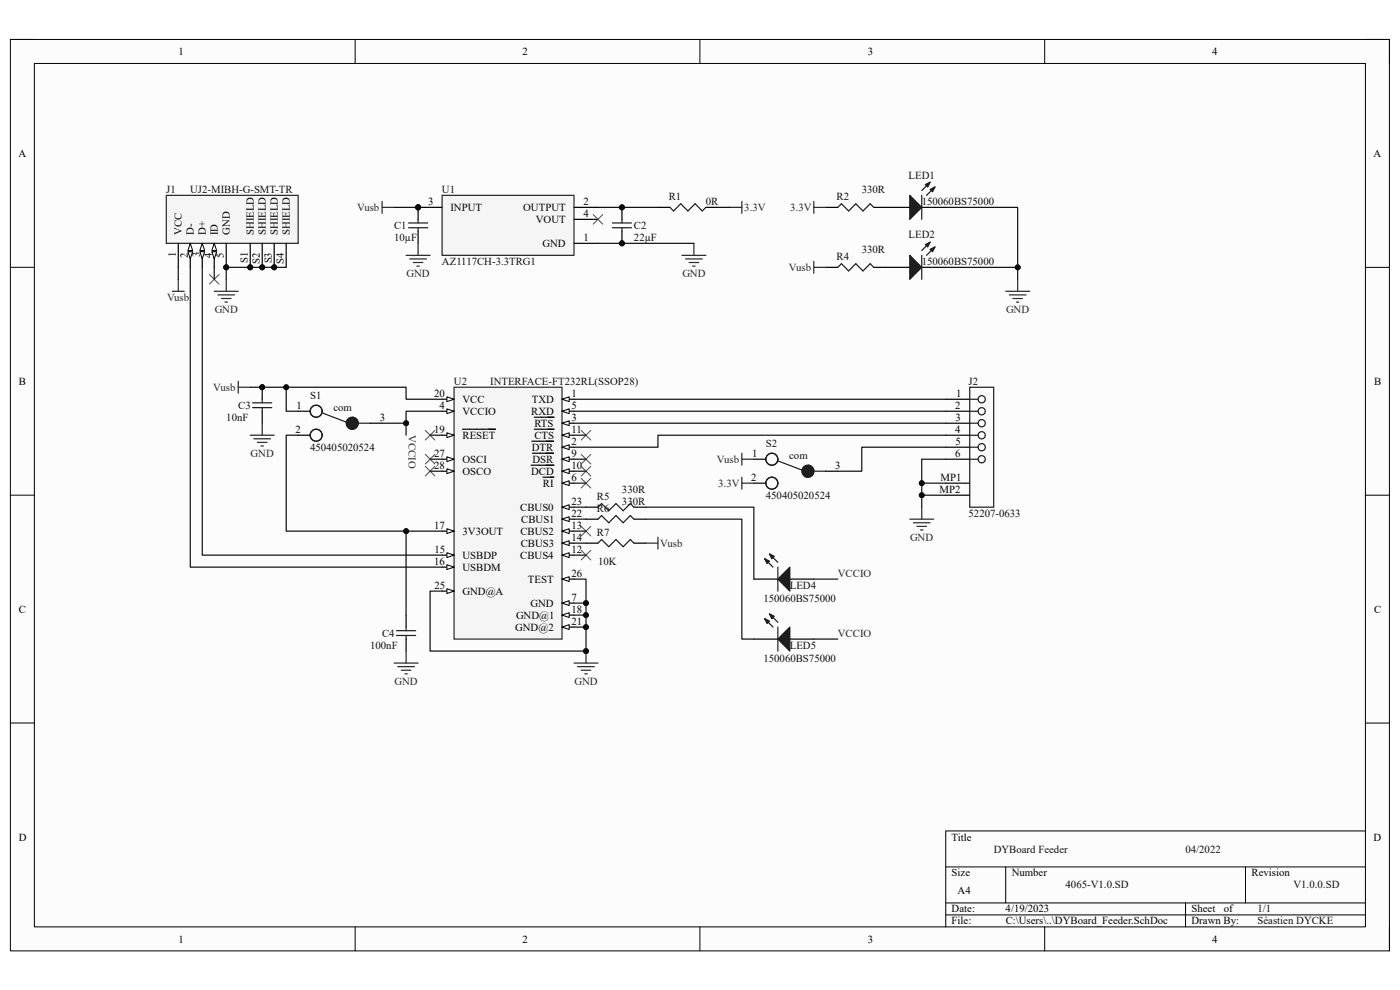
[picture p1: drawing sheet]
<svg xmlns="http://www.w3.org/2000/svg" width="297mm" height="210mm" viewBox="0 0 297 210" stroke-linecap="round" stroke-linejoin="round" font-family="sans-serif">
<path d="M2.2 8.4h292.6v193.3h-292.6z" fill-rule="evenodd" fill="#fcfcfc"/>
<path d="M2.2 8.4h292.6v193.3h-292.6z" fill="none" stroke="#000" stroke-width=".21"/>
<path d="M7.3 13.5h282.4v183.1h-282.4z" fill-rule="evenodd" fill="#fcfcfc"/>
<g fill="none" stroke="#000" stroke-width=".21">
<path d="M2.2 8.4h5.1M7.3 13.5h282.4v183.1h-282.4zM75.3 8.4v5.1M148.5 8.4v5.1M221.6 8.4v5.1M289.7 8.4h5.1v5.1M2.2 56.7h5.1M289.7 56.7h5.1M2.2 105h5.1M289.7 105.1h5.1M2.2 153.4h5.1M289.7 153.4h5.1"/>
<path d="M289.7 176.3h-89.1v20.3M75.3 196.6v5.1M148.5 196.6v5.1M200.6 183.9h89.1M200.6 191.5h89.1M200.6 194.1h89.1M213.4 183.9v7.6M221.6 196.6v5.1M251.5 191.5v5.1M264.2 183.9v7.6M294.8 196.6v5.1"/>
</g>
<path d="M96.3 82.1h22.9v53.5h-22.9z" fill-rule="evenodd" fill="#f5f5f5"/>
<path d="M96.3 82.1h22.9v53.5h-22.9z" fill="none" stroke="#262626" stroke-width=".25"/>
<path d="M93.8 84.7h2.5" fill="none" stroke="#000" stroke-width=".25"/>
<path d="M94.8 84.2l1.5 .5-1.5 .5z" fill="#fbfbfb"/>
<path d="M94.8 84.2l1.5 .5-1.5 .5z" fill="none" stroke="#000" stroke-width=".21"/>
<path d="M93.8 87.2h2.5" fill="none" stroke="#000" stroke-width=".25"/>
<path d="M94.8 86.7l1.5 .5-1.5 .5z" fill="#fbfbfb"/>
<path d="M94.8 86.7l1.5 .5-1.5 .5z" fill="none" stroke="#000" stroke-width=".21"/>
<path d="M93.8 92.3h2.5" fill="none" stroke="#000" stroke-width=".25"/>
<path d="M94.8 91.8l1.5 .5-1.5 .5z" fill="#fbfbfb"/>
<path d="M94.8 91.8l1.5 .5-1.5 .5z" fill="none" stroke="#000" stroke-width=".21"/>
<path d="M93.8 97.4h2.5M98.1 91.1h7" fill="none" stroke="#000" stroke-width=".25"/>
<path d="M94.8 96.9l1.5 .5-1.5 .5z" fill="#fbfbfb"/>
<path d="M94.8 96.9l1.5 .5-1.5 .5z" fill="none" stroke="#000" stroke-width=".21"/>
<path d="M93.8 100h2.5" fill="none" stroke="#000" stroke-width=".25"/>
<path d="M94.8 99.4l1.5 .6-1.5 .5z" fill="#fbfbfb"/>
<path d="M94.8 99.4l1.5 .6-1.5 .5z" fill="none" stroke="#000" stroke-width=".21"/>
<path d="M93.8 112.7h2.5" fill="none" stroke="#000" stroke-width=".25"/>
<path d="M94.8 112.2l1.5 .5-1.5 .5z" fill="#fbfbfb"/>
<path d="M94.8 112.2l1.5 .5-1.5 .5z" fill="none" stroke="#000" stroke-width=".21"/>
<path d="M93.8 117.8h2.5" fill="none" stroke="#000" stroke-width=".25"/>
<path d="M94.8 117.3l1.5 .5-1.5 .5z" fill="#fbfbfb"/>
<path d="M94.8 117.3l1.5 .5-1.5 .5z" fill="none" stroke="#000" stroke-width=".21"/>
<path d="M93.8 120.3h2.5" fill="none" stroke="#000" stroke-width=".25"/>
<path d="M94.8 119.8l1.5 .5-1.5 .5z" fill="#fbfbfb"/>
<path d="M94.8 119.8l1.5 .5-1.5 .5z" fill="none" stroke="#000" stroke-width=".21"/>
<path d="M93.8 125.4h2.5" fill="none" stroke="#000" stroke-width=".25"/>
<path d="M94.8 124.9l1.5 .5-1.5 .5z" fill="#fbfbfb"/>
<path d="M94.8 124.9l1.5 .5-1.5 .5z" fill="none" stroke="#000" stroke-width=".21"/>
<path d="M119.2 84.7h2.6" fill="none" stroke="#000" stroke-width=".25"/>
<path d="M119.2 84.7l1.6-.5v1z" fill="#fbfbfb"/>
<path d="M119.2 84.7l1.6-.5v1z" fill="none" stroke="#000" stroke-width=".21"/>
<path d="M119.2 87.2h2.6" fill="none" stroke="#000" stroke-width=".25"/>
<path d="M119.2 87.2l1.6-.5v1z" fill="#fbfbfb"/>
<path d="M119.2 87.2l1.6-.5v1z" fill="none" stroke="#000" stroke-width=".21"/>
<path d="M119.2 89.8h2.6" fill="none" stroke="#000" stroke-width=".25"/>
<path d="M119.2 89.8l1.6-.5v1z" fill="#fbfbfb"/>
<path d="M119.2 89.8l1.6-.5v1z" fill="none" stroke="#000" stroke-width=".21"/>
<path d="M113.4 88.5h4.2M119.2 92.3h2.6" fill="none" stroke="#000" stroke-width=".25"/>
<path d="M119.2 92.3l1.6-.5v1z" fill="#fbfbfb"/>
<path d="M119.2 92.3l1.6-.5v1z" fill="none" stroke="#000" stroke-width=".21"/>
<path d="M113.4 91.1h4.2M119.2 94.9h2.6" fill="none" stroke="#000" stroke-width=".25"/>
<path d="M119.2 94.9l1.6-.5v1z" fill="#fbfbfb"/>
<path d="M119.2 94.9l1.6-.5v1z" fill="none" stroke="#000" stroke-width=".21"/>
<path d="M112.8 93.6h4.6M119.2 97.4h2.6" fill="none" stroke="#000" stroke-width=".25"/>
<path d="M119.2 97.4l1.6-.5v1z" fill="#fbfbfb"/>
<path d="M119.2 97.4l1.6-.5v1z" fill="none" stroke="#000" stroke-width=".21"/>
<path d="M113 96.1h4.4M119.2 100h2.6" fill="none" stroke="#000" stroke-width=".25"/>
<path d="M119.2 100l1.6-.6v1.1z" fill="#fbfbfb"/>
<path d="M119.2 100l1.6-.6v1.1z" fill="none" stroke="#000" stroke-width=".21"/>
<path d="M112.7 98.7h4.8M119.2 102.5h2.6" fill="none" stroke="#000" stroke-width=".25"/>
<path d="M119.2 102.5l1.6-.5v1z" fill="#fbfbfb"/>
<path d="M119.2 102.5l1.6-.5v1z" fill="none" stroke="#000" stroke-width=".21"/>
<path d="M115.2 101.2h2.3M119.2 107.6h2.6" fill="none" stroke="#000" stroke-width=".25"/>
<path d="M119.2 107.6l1.6-.5v1z" fill="#fbfbfb"/>
<path d="M119.2 107.6l1.6-.5v1z" fill="none" stroke="#000" stroke-width=".21"/>
<path d="M119.2 110.1h2.6" fill="none" stroke="#000" stroke-width=".25"/>
<path d="M119.2 110.1l1.6-.5v1z" fill="#fbfbfb"/>
<path d="M119.2 110.1l1.6-.5v1z" fill="none" stroke="#000" stroke-width=".21"/>
<path d="M119.2 112.7h2.6" fill="none" stroke="#000" stroke-width=".25"/>
<path d="M119.2 112.7l1.6-.5v1z" fill="#fbfbfb"/>
<path d="M119.2 112.7l1.6-.5v1z" fill="none" stroke="#000" stroke-width=".21"/>
<path d="M119.2 115.2h2.6" fill="none" stroke="#000" stroke-width=".25"/>
<path d="M119.2 115.2l1.6-.5v1z" fill="#fbfbfb"/>
<path d="M119.2 115.2l1.6-.5v1z" fill="none" stroke="#000" stroke-width=".21"/>
<path d="M119.2 117.8h2.6" fill="none" stroke="#000" stroke-width=".25"/>
<path d="M119.2 117.8l1.6-.5v1z" fill="#fbfbfb"/>
<path d="M119.2 117.8l1.6-.5v1z" fill="none" stroke="#000" stroke-width=".21"/>
<path d="M119.2 122.9h2.6" fill="none" stroke="#000" stroke-width=".25"/>
<path d="M119.2 122.9l1.6-.6v1.1z" fill="#fbfbfb"/>
<path d="M119.2 122.9l1.6-.6v1.1z" fill="none" stroke="#000" stroke-width=".21"/>
<path d="M119.2 127.9h2.6" fill="none" stroke="#000" stroke-width=".25"/>
<path d="M119.2 127.9l1.6-.5v1z" fill="#fbfbfb"/>
<path d="M119.2 127.9l1.6-.5v1z" fill="none" stroke="#000" stroke-width=".21"/>
<path d="M119.2 130.5h2.6" fill="none" stroke="#000" stroke-width=".25"/>
<path d="M119.2 130.5l1.6-.5v1z" fill="#fbfbfb"/>
<path d="M119.2 130.5l1.6-.5v1z" fill="none" stroke="#000" stroke-width=".21"/>
<path d="M119.2 133h2.6" fill="none" stroke="#000" stroke-width=".25"/>
<path d="M119.2 133l1.6-.5v1z" fill="#fbfbfb"/>
<path d="M119.2 133l1.6-.5v1z" fill="none" stroke="#000" stroke-width=".21"/>
<path d="M124.3 138.1v2.6M121.8 140.7h5.1M122.5 141.4h3.6M123.3 142.2h2M124.1 142.9h.5" fill="none" stroke="#262626" stroke-width=".25"/>
<circle cx="124.3" cy="138.1" r=".51" fill="#0e0e0e"/>
<circle cx="124.3" cy="138.1" r=".51" fill="none" stroke="#0e0e0e" stroke-width=".21"/>
<path d="M124.3 115.2h2.6M134.5 115.2h2.5M86.2 130.5v2.5M86.2 135.6v2.5" fill="none" stroke="#000" stroke-width=".25"/>
<path d="M126.9 115.2l.7-.7 1.5 1.5 1.6-1.5 1.5 1.5 1.5-1.5 .8 .7M84.1 133.8h4.1M84.1 134.8h4.1M86.2 133v.8M86.2 134.8v.8" fill="none" stroke="#1c1c1c" stroke-width=".25"/>
<g fill="none" stroke="#4c4c4c" stroke-width=".21">
<path d="M44.4 58.2l2.1 2.1M46.5 58.2l-2.1 2.1M90.2 96.4l2.1 2M90.2 98.9l2.1 2.1M90.2 91.3l2.1 2M92.3 96.4l-2.1 2M92.3 98.9l-2.1 2.1M92.3 91.3l-2.1 2M123.3 96.4l2 2M123.3 98.9l2 2.1M123.3 91.3l2 2M125.3 96.4l-2 2"/>
<path d="M125.3 98.9l-2 2.1M125.3 91.3l-2 2M123.3 116.7l2 2.1M123.3 111.7l2 2M123.3 101.5l2 2M125.3 116.7l-2 2.1M125.3 111.7l-2 2M125.3 101.5l-2 2"/>
</g>
<path d="M48 59.3v2.5M45.5 61.8h5M46.2 62.6h3.6M47 63.3h2M47.7 64.1h.5M86.2 138.1v2.6M83.6 140.7h5.1M84.4 141.4h3.5M85.1 142.2h2.1M85.9 142.9h.5" fill="none" stroke="#262626" stroke-width=".25"/>
<circle cx="55.6" cy="82.1" r=".51" fill="#0e0e0e"/>
<circle cx="55.6" cy="82.1" r=".51" fill="none" stroke="#0e0e0e" stroke-width=".21"/>
<path d="M55.6 82.1v2.6M55.6 87.2v2.6" fill="none" stroke="#000" stroke-width=".25"/>
<circle cx="55.6" cy="82.1" r=".51" fill="#0e0e0e"/>
<circle cx="55.6" cy="82.1" r=".51" fill="none" stroke="#0e0e0e" stroke-width=".21"/>
<g fill="none" stroke="#1c1c1c" stroke-width=".25">
<path d="M53.6 85.5h4.1M53.6 86.5h4.1M55.6 84.7v.8M55.6 86.5v.7M68.4 87.6l5 1.9M76 89.8h2.5M205.7 82.1h5.1v25.5h-5.1zM205.7 92.3h1.8M205.7 89.8h1.8M205.7 87.2h1.8M205.7 84.7h1.8M205.7 97.4h1.8"/>
<path d="M205.7 94.9h1.8"/>
<circle cx="208.3" cy="89.8" r=".76"/>
<circle cx="208.3" cy="84.7" r=".76"/>
<circle cx="208.3" cy="92.3" r=".76"/>
<circle cx="208.3" cy="97.4" r=".76"/>
<circle cx="208.3" cy="87.2" r=".76"/>
<circle cx="208.3" cy="94.9" r=".76"/>
</g>
<g fill="none" stroke="#262626" stroke-width=".25">
<path d="M37.8 59.3v2.5M36.5 61.8h2.6M50.5 80.9v2.5M50.5 82.1h2.6M53.1 92.3h5.1M53.8 93.1h3.6M54.6 93.9h2M55.4 94.6h.5M55.6 89.8v2.5M137 115.2h2.6M139.6 114v2.5M193 110.1h5.1"/>
<path d="M193.8 110.9h3.5M194.5 111.7h2.1M195.3 112.4h.5M195.5 107.6v2.5"/>
</g>
<path d="M200.6 84.7h5.1M200.6 87.2h5.1M200.6 89.8h5.1M200.6 92.3h5.1M200.6 94.9h5.1M200.6 97.4h5.1M200.6 102.5h5.1M200.6 105.1h5.1" fill="none" stroke="#000" stroke-width=".25"/>
<circle cx="74.7" cy="89.8" r="1.27" fill="#1c1c1c"/>
<circle cx="74.7" cy="89.8" r="1.27" fill="none" stroke="#1c1c1c" stroke-width=".25"/>
<path d="M74 90.8l1.9-1.5 .1 .7-.4 .7-.8 .4z" fill-rule="evenodd" fill="#1c1c1c"/>
<path d="M74 90.8l1.9-1.5 .1 .7-.4 .7-.8 .4z" fill="none" stroke="#1c1c1c" stroke-width=".25"/>
<path d="M74.8 88.5l.6 .2 .5 .6z" fill-rule="evenodd" fill="#1c1c1c"/>
<g fill="none" stroke="#1c1c1c" stroke-width=".25">
<path d="M74.8 88.5l.6 .2 .5 .6zM165.1 97.8l5 1.9M172.7 100h2.5"/>
<circle cx="67.1" cy="87.2" r="1.27"/>
<circle cx="67.1" cy="92.3" r="1.27"/>
</g>
<path d="M63.3 87.2h2.5M63.3 92.3h2.5M78.5 89.8h2.6" fill="none" stroke="#000" stroke-width=".25"/>
<circle cx="171.4" cy="100" r="1.27" fill="#1c1c1c"/>
<circle cx="171.4" cy="100" r="1.27" fill="none" stroke="#1c1c1c" stroke-width=".25"/>
<path d="M170.7 101l1.8-1.6 .1 .8-.4 .7-.8 .3z" fill-rule="evenodd" fill="#1c1c1c"/>
<path d="M170.7 101l1.8-1.6 .1 .8-.4 .7-.8 .3z" fill="none" stroke="#1c1c1c" stroke-width=".25"/>
<path d="M171.4 98.7l.7 .2 .4 .5z" fill-rule="evenodd" fill="#1c1c1c"/>
<g fill="none" stroke="#1c1c1c" stroke-width=".25">
<path d="M171.4 98.7l.7 .2 .4 .5z"/>
<circle cx="163.7" cy="97.4" r="1.27"/>
<circle cx="163.7" cy="102.5" r="1.27"/>
</g>
<path d="M159.9 97.4h2.6M175.2 100h2.5M159.9 102.5h2.6" fill="none" stroke="#000" stroke-width=".25"/>
<circle cx="88.7" cy="44" r=".51" fill="#0e0e0e"/>
<circle cx="88.7" cy="44" r=".51" fill="none" stroke="#0e0e0e" stroke-width=".21"/>
<path d="M93.8 41.4h28v12.8h-28z" fill-rule="evenodd" fill="#f5f5f5"/>
<path d="M93.8 41.4h28v12.8h-28z" fill="none" stroke="#262626" stroke-width=".25"/>
<path d="M88.7 44h5.1" fill="none" stroke="#000" stroke-width=".25"/>
<circle cx="88.7" cy="44" r=".51" fill="#0e0e0e"/>
<circle cx="88.7" cy="44" r=".51" fill="none" stroke="#0e0e0e" stroke-width=".21"/>
<path d="M121.8 51.6h5.1M121.8 44h5.1M121.8 46.5h5.1" fill="none" stroke="#000" stroke-width=".25"/>
<path d="M125.8 45.5l2.1 2.1M127.9 45.5l-2.1 2.1" fill="none" stroke="#4c4c4c" stroke-width=".21"/>
<path d="M144.7 54.2h5.1M145.4 54.9h3.6M146.2 55.7h2M147 56.5h.5M147.2 51.6v2.6" fill="none" stroke="#262626" stroke-width=".25"/>
<circle cx="88.7" cy="44" r=".51" fill="#0e0e0e"/>
<circle cx="88.7" cy="44" r=".51" fill="none" stroke="#0e0e0e" stroke-width=".21"/>
<path d="M88.7 44v2.5M88.7 49.1v2.5" fill="none" stroke="#000" stroke-width=".25"/>
<circle cx="88.7" cy="44" r=".51" fill="#0e0e0e"/>
<circle cx="88.7" cy="44" r=".51" fill="none" stroke="#0e0e0e" stroke-width=".21"/>
<path d="M86.7 47.3h4M86.7 48.3h4M88.7 46.5v.8M88.7 48.3v.8" fill="none" stroke="#1c1c1c" stroke-width=".25"/>
<circle cx="131.9" cy="51.6" r=".51" fill="#0e0e0e"/>
<circle cx="131.9" cy="51.6" r=".51" fill="none" stroke="#0e0e0e" stroke-width=".21"/>
<circle cx="131.9" cy="44" r=".51" fill="#0e0e0e"/>
<circle cx="131.9" cy="44" r=".51" fill="none" stroke="#0e0e0e" stroke-width=".21"/>
<path d="M131.9 49.1v2.5" fill="none" stroke="#000" stroke-width=".25"/>
<circle cx="131.9" cy="51.6" r=".51" fill="#0e0e0e"/>
<circle cx="131.9" cy="51.6" r=".51" fill="none" stroke="#0e0e0e" stroke-width=".21"/>
<path d="M131.9 44v2.5" fill="none" stroke="#000" stroke-width=".25"/>
<circle cx="131.9" cy="44" r=".51" fill="#0e0e0e"/>
<circle cx="131.9" cy="44" r=".51" fill="none" stroke="#0e0e0e" stroke-width=".21"/>
<path d="M129.9 47.3h4.1M129.9 48.3h4.1M131.9 46.5v.8M131.9 48.3v.8M142.1 44l.8 .8 1.5-1.6 1.5 1.6 1.6-1.6 1.5 1.6 .8-.8" fill="none" stroke="#1c1c1c" stroke-width=".25"/>
<g fill="none" stroke="#262626" stroke-width=".25">
<path d="M81.1 44h2.5M81.1 42.7v2.6M86.2 54.2h5M86.9 54.9h3.6M87.7 55.7h2M88.4 56.5h.6M88.7 51.6v2.6M154.8 44h2.6M157.4 42.7v2.6M157.4 96.1v2.6M157.4 97.4h2.5M157.4 101.2v2.6"/>
<path d="M157.4 102.5h2.5"/>
</g>
<path d="M139.6 44h2.5M149.8 44h2.5" fill="none" stroke="#000" stroke-width=".25"/>
<circle cx="48" cy="56.7" r=".51" fill="#0e0e0e"/>
<circle cx="48" cy="56.7" r=".51" fill="none" stroke="#0e0e0e" stroke-width=".21"/>
<circle cx="53.1" cy="56.7" r=".51" fill="#0e0e0e"/>
<circle cx="53.1" cy="56.7" r=".51" fill="none" stroke="#0e0e0e" stroke-width=".21"/>
<circle cx="55.6" cy="56.7" r=".51" fill="#0e0e0e"/>
<circle cx="55.6" cy="56.7" r=".51" fill="none" stroke="#0e0e0e" stroke-width=".21"/>
<circle cx="58.2" cy="56.7" r=".51" fill="#0e0e0e"/>
<circle cx="58.2" cy="56.7" r=".51" fill="none" stroke="#0e0e0e" stroke-width=".21"/>
<path d="M35.3 41.4h28v10.2h-28z" fill-rule="evenodd" fill="#f5f5f5"/>
<path d="M35.3 41.4h28v10.2h-28z" fill="none" stroke="#262626" stroke-width=".25"/>
<path d="M37.8 51.6v5.1M40.4 51.6v5.1" fill="none" stroke="#000" stroke-width=".25"/>
<path d="M40.4 51.6l.5 1.5h-1z" fill="#fbfbfb"/>
<path d="M40.4 51.6l.5 1.5h-1z" fill="none" stroke="#000" stroke-width=".21"/>
<path d="M39.9 53.4h1l-.5 1.5z" fill="#fbfbfb"/>
<path d="M39.9 53.4h1l-.5 1.5z" fill="none" stroke="#000" stroke-width=".21"/>
<path d="M42.9 51.6v5.1" fill="none" stroke="#000" stroke-width=".25"/>
<path d="M42.9 51.6l.5 1.5h-1z" fill="#fbfbfb"/>
<path d="M42.9 51.6l.5 1.5h-1z" fill="none" stroke="#000" stroke-width=".21"/>
<path d="M42.4 53.4h1l-.5 1.5z" fill="#fbfbfb"/>
<path d="M42.4 53.4h1l-.5 1.5z" fill="none" stroke="#000" stroke-width=".21"/>
<path d="M45.5 51.6v5.1" fill="none" stroke="#000" stroke-width=".25"/>
<path d="M45.5 51.6l.5 1.5h-1.1z" fill="#fbfbfb"/>
<path d="M45.5 51.6l.5 1.5h-1.1z" fill="none" stroke="#000" stroke-width=".21"/>
<path d="M44.9 53.4h1.1l-.5 1.5z" fill="#fbfbfb"/>
<path d="M44.9 53.4h1.1l-.5 1.5z" fill="none" stroke="#000" stroke-width=".21"/>
<path d="M48 51.6v5.1" fill="none" stroke="#000" stroke-width=".25"/>
<circle cx="48" cy="56.7" r=".51" fill="#0e0e0e"/>
<circle cx="48" cy="56.7" r=".51" fill="none" stroke="#0e0e0e" stroke-width=".21"/>
<path d="M53.1 51.6v5.1" fill="none" stroke="#000" stroke-width=".25"/>
<circle cx="53.1" cy="56.7" r=".51" fill="#0e0e0e"/>
<circle cx="53.1" cy="56.7" r=".51" fill="none" stroke="#0e0e0e" stroke-width=".21"/>
<path d="M55.6 51.6v5.1" fill="none" stroke="#000" stroke-width=".25"/>
<circle cx="55.6" cy="56.7" r=".51" fill="#0e0e0e"/>
<circle cx="55.6" cy="56.7" r=".51" fill="none" stroke="#0e0e0e" stroke-width=".21"/>
<path d="M58.2 51.6v5.1" fill="none" stroke="#000" stroke-width=".25"/>
<circle cx="58.2" cy="56.7" r=".51" fill="#0e0e0e"/>
<circle cx="58.2" cy="56.7" r=".51" fill="none" stroke="#0e0e0e" stroke-width=".21"/>
<path d="M60.7 51.6v5.1M124.3 107.6h2.6M124.3 110.1h2.6M134.5 107.6h2.5M134.5 110.1h2.5M159.9 135.6h5.1M167.6 135.6h5.1" fill="none" stroke="#000" stroke-width=".25"/>
<path d="M126.9 107.6l.7-.8 1.5 1.6 1.6-1.6 1.5 1.6 1.5-1.6 .8 .8M126.9 110.1l.7-.7 1.5 1.5 1.6-1.5 1.5 1.5 1.5-1.5 .8 .7" fill="none" stroke="#1c1c1c" stroke-width=".25"/>
<path d="M167.6 133v5.1l-2.6-2.5z" fill="#1c1c1c"/>
<path d="M162.2 131.2l1.8 1.8M167.6 133v5.1l-2.6-2.5z" fill="none" stroke="#1c1c1c" stroke-width=".25"/>
<path d="M162.2 131.2l1 .6-.5 .5z" fill="#1c1c1c"/>
<path d="M162.2 131.2l1 .6-.5 .5zM163.2 130.2l1.8 1.8M165 133v5.1" fill="none" stroke="#1c1c1c" stroke-width=".25"/>
<path d="M163.2 130.2l1.1 .5-.6 .5z" fill="#1c1c1c"/>
<path d="M163.2 130.2l1.1 .5-.6 .5z" fill="none" stroke="#1c1c1c" stroke-width=".25"/>
<path d="M159.9 122.9h5.1M167.6 122.9h5.1" fill="none" stroke="#000" stroke-width=".25"/>
<path d="M167.6 120.3v5.1l-2.6-2.5z" fill="#1c1c1c"/>
<path d="M162.2 118.5l1.8 1.8M167.6 120.3v5.1l-2.6-2.5z" fill="none" stroke="#1c1c1c" stroke-width=".25"/>
<path d="M162.2 118.5l1 .5-.5 .5z" fill="#1c1c1c"/>
<path d="M162.2 118.5l1 .5-.5 .5zM163.2 117.5l1.8 1.8M165 120.3v5.1" fill="none" stroke="#1c1c1c" stroke-width=".25"/>
<path d="M163.2 117.5l1.1 .5-.6 .5z" fill="#1c1c1c"/>
<path d="M163.2 117.5l1.1 .5-.6 .5z" fill="none" stroke="#1c1c1c" stroke-width=".25"/>
<path d="M187.9 44h5.1M195.5 44h5.1" fill="none" stroke="#000" stroke-width=".25"/>
<path d="M193 41.4l2.5 2.6-2.5 2.5z" fill="#1c1c1c"/>
<path d="M198.4 39.7l-1.8 1.7M193 41.4l2.5 2.6-2.5 2.5z" fill="none" stroke="#1c1c1c" stroke-width=".25"/>
<path d="M197.3 40.2l1.1-.5-.6 1z" fill="#1c1c1c"/>
<path d="M197.3 38.7l-1.8 1.7M195.5 41.4v5.1M197.3 40.2l1.1-.5-.6 1z" fill="none" stroke="#1c1c1c" stroke-width=".25"/>
<path d="M196.3 39.2l1-.5-.5 1z" fill="#1c1c1c"/>
<path d="M196.3 39.2l1-.5-.5 1z" fill="none" stroke="#1c1c1c" stroke-width=".25"/>
<path d="M187.9 56.7h5.1M195.5 56.7h5.1" fill="none" stroke="#000" stroke-width=".25"/>
<path d="M193 54.2l2.5 2.5-2.5 2.6z" fill="#1c1c1c"/>
<path d="M193 54.2l2.5 2.5-2.5 2.6zM198.4 52.4l-1.8 1.8" fill="none" stroke="#1c1c1c" stroke-width=".25"/>
<path d="M197.3 52.9l1.1-.5-.6 1z" fill="#1c1c1c"/>
<path d="M195.5 54.2v5.1M197.3 52.9l1.1-.5-.6 1zM197.3 51.4l-1.8 1.7" fill="none" stroke="#1c1c1c" stroke-width=".25"/>
<path d="M196.3 51.9l1-.5-.5 1z" fill="#1c1c1c"/>
<path d="M177.7 44l.8-.8 1.5 1.6 1.6-1.6 1.5 1.6 1.5-1.6 .8 .8M177.7 56.7l.8-.8 1.5 1.6 1.6-1.6 1.5 1.6 1.5-1.6 .8 .8M196.3 51.9l1-.5-.5 1z" fill="none" stroke="#1c1c1c" stroke-width=".25"/>
<path d="M175.2 44h2.5M175.2 56.7h2.5M185.4 44h2.5M185.4 56.7h2.5" fill="none" stroke="#000" stroke-width=".25"/>
<path d="M172.7 42.7v2.6M172.7 55.4v2.6M172.7 44h2.5M172.7 56.7h2.5M215.9 59.3v2.5M213.4 61.8h5.1M214.1 62.6h3.6M214.9 63.3h2M215.6 64.1h.6" fill="none" stroke="#262626" stroke-width=".25"/>
<path d="M121.8 127.9h2.5" fill="none" stroke="#0e0e0e" stroke-width=".25"/>
<circle cx="124.3" cy="127.9" r=".51" fill="#0e0e0e"/>
<circle cx="124.3" cy="127.9" r=".51" fill="none" stroke="#0e0e0e" stroke-width=".21"/>
<path d="M121.8 130.5h2.5" fill="none" stroke="#0e0e0e" stroke-width=".25"/>
<circle cx="124.3" cy="130.5" r=".51" fill="#0e0e0e"/>
<circle cx="124.3" cy="130.5" r=".51" fill="none" stroke="#0e0e0e" stroke-width=".21"/>
<path d="M121.8 133h2.5" fill="none" stroke="#0e0e0e" stroke-width=".25"/>
<circle cx="124.3" cy="133" r=".51" fill="#0e0e0e"/>
<circle cx="124.3" cy="133" r=".51" fill="none" stroke="#0e0e0e" stroke-width=".21"/>
<g fill="none" stroke="#0e0e0e" stroke-width=".25">
<path d="M91.2 92.3h2.6M91.2 97.4h2.6M91.2 100h2.6M121.8 92.3h2.5M121.8 97.4h2.5M121.8 100h2.5M121.8 115.2h2.5M121.8 102.5h2.5M121.8 107.6h2.5M121.8 110.1h2.5M121.8 112.7h2.5M121.8 117.8h2.5"/>
<path d="M121.8 122.9h2.5v15.2h-33.1v-12.7h2.6"/>
</g>
<circle cx="124.3" cy="138.1" r=".51" fill="#0e0e0e"/>
<circle cx="124.3" cy="138.1" r=".51" fill="none" stroke="#0e0e0e" stroke-width=".21"/>
<circle cx="124.3" cy="133" r=".51" fill="#0e0e0e"/>
<circle cx="124.3" cy="133" r=".51" fill="none" stroke="#0e0e0e" stroke-width=".21"/>
<circle cx="124.3" cy="130.5" r=".51" fill="#0e0e0e"/>
<circle cx="124.3" cy="130.5" r=".51" fill="none" stroke="#0e0e0e" stroke-width=".21"/>
<circle cx="124.3" cy="127.9" r=".51" fill="#0e0e0e"/>
<circle cx="124.3" cy="127.9" r=".51" fill="none" stroke="#0e0e0e" stroke-width=".21"/>
<path d="M40.4 56.7v63.6h53.4M42.9 56.7v61.1h50.9M45.5 56.7v2.6M60.7 56.7h-12.7v2.6" fill="none" stroke="#0e0e0e" stroke-width=".25"/>
<circle cx="48" cy="56.7" r=".51" fill="#0e0e0e"/>
<circle cx="48" cy="56.7" r=".51" fill="none" stroke="#0e0e0e" stroke-width=".21"/>
<circle cx="53.1" cy="56.7" r=".51" fill="#0e0e0e"/>
<circle cx="53.1" cy="56.7" r=".51" fill="none" stroke="#0e0e0e" stroke-width=".21"/>
<circle cx="55.6" cy="56.7" r=".51" fill="#0e0e0e"/>
<circle cx="55.6" cy="56.7" r=".51" fill="none" stroke="#0e0e0e" stroke-width=".21"/>
<circle cx="58.2" cy="56.7" r=".51" fill="#0e0e0e"/>
<circle cx="58.2" cy="56.7" r=".51" fill="none" stroke="#0e0e0e" stroke-width=".21"/>
<path d="M37.8 56.7v2.6M60.7 82.1v5.1h2.6M121.8 84.7h78.8M121.8 87.2h78.8M121.8 89.8h78.8M200.6 92.3h-61v2.6h-17.8" fill="none" stroke="#0e0e0e" stroke-width=".25"/>
<circle cx="60.7" cy="82.1" r=".51" fill="#0e0e0e"/>
<circle cx="60.7" cy="82.1" r=".51" fill="none" stroke="#0e0e0e" stroke-width=".21"/>
<path d="M86.2 112.7v17.8" fill="none" stroke="#0e0e0e" stroke-width=".25"/>
<circle cx="86.2" cy="112.7" r=".51" fill="#0e0e0e"/>
<circle cx="86.2" cy="112.7" r=".51" fill="none" stroke="#0e0e0e" stroke-width=".21"/>
<path d="M126.9 51.6h20.3" fill="none" stroke="#0e0e0e" stroke-width=".25"/>
<circle cx="131.9" cy="51.6" r=".51" fill="#0e0e0e"/>
<circle cx="131.9" cy="51.6" r=".51" fill="none" stroke="#0e0e0e" stroke-width=".21"/>
<path d="M83.6 44h5.1" fill="none" stroke="#0e0e0e" stroke-width=".25"/>
<circle cx="88.7" cy="44" r=".51" fill="#0e0e0e"/>
<circle cx="88.7" cy="44" r=".51" fill="none" stroke="#0e0e0e" stroke-width=".21"/>
<path d="M126.9 44h12.7M152.3 44h2.5" fill="none" stroke="#0e0e0e" stroke-width=".25"/>
<circle cx="131.9" cy="44" r=".51" fill="#0e0e0e"/>
<circle cx="131.9" cy="44" r=".51" fill="none" stroke="#0e0e0e" stroke-width=".21"/>
<path d="M63.3 92.3h-2.6v20.4h33.1M200.6 94.9h-17.8v5.1h-5.1" fill="none" stroke="#0e0e0e" stroke-width=".25"/>
<circle cx="86.2" cy="112.7" r=".51" fill="#0e0e0e"/>
<circle cx="86.2" cy="112.7" r=".51" fill="none" stroke="#0e0e0e" stroke-width=".21"/>
<path d="M53.1 82.1h33.1v2.6h7.6" fill="none" stroke="#0e0e0e" stroke-width=".25"/>
<circle cx="60.7" cy="82.1" r=".51" fill="#0e0e0e"/>
<circle cx="60.7" cy="82.1" r=".51" fill="none" stroke="#0e0e0e" stroke-width=".21"/>
<circle cx="55.6" cy="82.1" r=".51" fill="#0e0e0e"/>
<circle cx="55.6" cy="82.1" r=".51" fill="none" stroke="#0e0e0e" stroke-width=".21"/>
<path d="M93.8 87.2h-7.6v2.6h-5.1" fill="none" stroke="#0e0e0e" stroke-width=".25"/>
<circle cx="86.2" cy="89.8" r=".51" fill="#0e0e0e"/>
<circle cx="86.2" cy="89.8" r=".51" fill="none" stroke="#0e0e0e" stroke-width=".21"/>
<path d="M86.2 89.8v2.5" fill="none" stroke="#0e0e0e" stroke-width=".25"/>
<circle cx="86.2" cy="89.8" r=".51" fill="#0e0e0e"/>
<circle cx="86.2" cy="89.8" r=".51" fill="none" stroke="#0e0e0e" stroke-width=".21"/>
<path d="M200.6 44h15.3v15.3" fill="none" stroke="#0e0e0e" stroke-width=".25"/>
<circle cx="215.9" cy="56.7" r=".51" fill="#0e0e0e"/>
<circle cx="215.9" cy="56.7" r=".51" fill="none" stroke="#0e0e0e" stroke-width=".21"/>
<path d="M200.6 56.7h15.3" fill="none" stroke="#0e0e0e" stroke-width=".25"/>
<circle cx="215.9" cy="56.7" r=".51" fill="#0e0e0e"/>
<circle cx="215.9" cy="56.7" r=".51" fill="none" stroke="#0e0e0e" stroke-width=".21"/>
<path d="M137 107.6h22.9v15.3M137 110.1h20.4v25.5h2.5M195.5 102.5h5.1M172.7 122.9h5M172.7 135.6h5" fill="none" stroke="#0e0e0e" stroke-width=".25"/>
<circle cx="195.6" cy="102.5" r=".51" fill="#0e0e0e"/>
<circle cx="195.6" cy="102.5" r=".51" fill="none" stroke="#0e0e0e" stroke-width=".21"/>
<path d="M195.5 105.1h5.1" fill="none" stroke="#0e0e0e" stroke-width=".25"/>
<circle cx="195.6" cy="105.1" r=".51" fill="#0e0e0e"/>
<circle cx="195.6" cy="105.1" r=".51" fill="none" stroke="#0e0e0e" stroke-width=".21"/>
<path d="M200.6 97.4h-5.1v10.2" fill="none" stroke="#0e0e0e" stroke-width=".25"/>
<circle cx="195.6" cy="102.5" r=".51" fill="#0e0e0e"/>
<circle cx="195.6" cy="102.5" r=".51" fill="none" stroke="#0e0e0e" stroke-width=".21"/>
<circle cx="195.6" cy="105.1" r=".51" fill="#0e0e0e"/>
<circle cx="195.6" cy="105.1" r=".51" fill="none" stroke="#0e0e0e" stroke-width=".21"/>
<g font-size="2.3">
<text x="37.9" y="11.7">1</text>
<text x="110.9" y="11.7">2</text>
<text x="184.1" y="11.7">3</text>
<text x="257.1" y="11.7">4</text>
<text x="3.9" y="33.3">A</text>
<text x="291.4" y="33.3">A</text>
<text x="90.8" y="43.5">3</text>
<text x="95.5" y="44.7">INPUT</text>
<text x="111" y="44.7">OUTPUT</text>
<text x="113.7" y="47.3">VOUT</text>
<text x="123.8" y="43.5">2</text>
<text x="123.8" y="46">4</text>
<text x="38.6" y="49.8" transform="rotate(-90 38.6 49.8)">VCC</text>
<text x="41.1" y="49.8" transform="rotate(-90 41.1 49.8)">D-</text>
<text x="43.7" y="49.8" transform="rotate(-90 43.7 49.8)">D+</text>
<text x="46.2" y="49.8" transform="rotate(-90 46.2 49.8)">ID</text>
<text x="48.8" y="49.8" transform="rotate(-90 48.8 49.8)">GND</text>
<text x="53.8" y="49.8" transform="rotate(-90 53.8 49.8)">SHIELD</text>
<text x="56.4" y="49.8" transform="rotate(-90 56.4 49.8)">SHIELD</text>
<text x="58.9" y="49.8" transform="rotate(-90 58.9 49.8)">SHIELD</text>
<text x="61.5" y="49.8" transform="rotate(-90 61.5 49.8)">SHIELD</text>
<text x="115.1" y="52.4">GND</text>
<text x="123.8" y="51.1">1</text>
<text x="37.3" y="54.5" transform="rotate(-90 37.3 54.5)">1</text>
<text x="39.9" y="54.7" transform="rotate(-90 39.9 54.7)">2</text>
<text x="42.4" y="54.6" transform="rotate(-90 42.4 54.6)">3</text>
<text x="45" y="54.7" transform="rotate(-90 45 54.7)">4</text>
<text x="47.5" y="54.7" transform="rotate(-90 47.5 54.7)">5</text>
<text x="52.6" y="55.8" transform="rotate(-90 52.6 55.8)">S1</text>
<text x="55.1" y="56" transform="rotate(-90 55.1 56)">S2</text>
<text x="57.7" y="55.9" transform="rotate(-90 57.7 55.9)">S3</text>
<text x="60.2" y="56" transform="rotate(-90 60.2 56)">S4</text>
<text x="4" y="81.6">B</text>
<text x="291.5" y="81.6">B</text>
<text x="62.9" y="86.7">1</text>
<text x="80.6" y="89.3">3</text>
<text x="92.1" y="84.2">20</text>
<text x="93.2" y="86.7">4</text>
<text x="98.1" y="85.4">VCC</text>
<text x="98.1" y="88">VCCIO</text>
<text x="112.7" y="88">RXD</text>
<text x="112.8" y="85.4">TXD</text>
<text x="121.2" y="84.2">1</text>
<text x="121.2" y="86.7">5</text>
<text x="121.2" y="89.3">3</text>
<text x="202.6" y="86.7">2</text>
<text x="202.7" y="89.3">3</text>
<text x="202.8" y="84.2">1</text>
<text x="62.7" y="91.8">2</text>
<text x="92.1" y="91.8">19</text>
<text x="98.1" y="93.1">RESET</text>
<text x="112.8" y="95.6">DTR</text>
<text x="113.4" y="90.6">RTS</text>
<text x="113.4" y="93.1">CTS</text>
<text x="121.2" y="91.8">11</text>
<text x="121.2" y="94.4">2</text>
<text x="202.6" y="91.8">4</text>
<text x="202.7" y="94.4">5</text>
<text x="92.1" y="96.9">27</text>
<text x="92.1" y="99.4">28</text>
<text x="98.1" y="98.2">OSCI</text>
<text x="98.1" y="100.7">OSCO</text>
<text x="112.7" y="100.7">DCD</text>
<text x="112.9" y="98.2">DSR</text>
<text x="121.2" y="96.9">9</text>
<text x="121.2" y="99.4">10</text>
<text x="121.2" y="102">6</text>
<text x="159.4" y="102">2</text>
<text x="159.6" y="96.9">1</text>
<text x="177.2" y="99.4">3</text>
<text x="199.5" y="102">MP1</text>
<text x="202.6" y="96.9">6</text>
<text x="115.2" y="103.3">RI</text>
<text x="121.2" y="107.1">23</text>
<text x="199.3" y="104.5">MP2</text>
<text x="92.1" y="112.1">17</text>
<text x="98.1" y="113.4">3V3OUT</text>
<text x="110.4" y="108.3">CBUS0</text>
<text x="110.4" y="113.4">CBUS2</text>
<text x="110.6" y="110.9">CBUS1</text>
<text x="121.2" y="109.6">22</text>
<text x="121.2" y="112.1">13</text>
<text x="92.1" y="119.8">16</text>
<text x="92.2" y="117.3">15</text>
<text x="98.1" y="118.5">USBDP</text>
<text x="110.4" y="118.5">CBUS4</text>
<text x="110.5" y="116">CBUS3</text>
<text x="121.2" y="114.7">14</text>
<text x="121.2" y="117.3">12</text>
<text x="92.2" y="124.9">25</text>
<text x="98.1" y="121.1">USBDM</text>
<text x="112" y="123.6">TEST</text>
<text x="121.2" y="122.3">26</text>
<text x="4" y="130">C</text>
<text x="98.1" y="126.2">GND@A</text>
<text x="109.5" y="131.2">GND@1</text>
<text x="112.6" y="128.7">GND</text>
<text x="121.2" y="127.4">7</text>
<text x="121.2" y="130">18</text>
<text x="291.5" y="130">C</text>
<text x="109.3" y="133.8">GND@2</text>
<text x="121.2" y="132.5">21</text>
<text x="4" y="178.3">D</text>
<text x="201.9" y="178.3">Title</text>
<text x="291.4" y="178.3">D</text>
<text x="201.9" y="185.9">Size</text>
<text x="214.6" y="185.9">Number</text>
<text x="265.5" y="185.9">Revision</text>
<text x="203.2" y="189.7">A4</text>
<text x="201.9" y="193.5">Date:</text>
<text x="201.9" y="196.1">File:</text>
<text x="213.3" y="193.5">4/19/2023</text>
<text x="213.4" y="196.1">C:\Users\..\DYBoard_Feeder.SchDoc</text>
<text x="252.8" y="193.5">Sheet</text>
<text x="252.8" y="196.1">Drawn By:</text>
<text x="259.6" y="193.5">of</text>
<text x="37.9" y="199.9">1</text>
<text x="110.9" y="199.9">2</text>
<text x="184.1" y="199.9">3</text>
<text x="257.1" y="199.9">4</text>
</g>
<g font-size="2.3" fill="#0e0e0e">
<text x="35.3" y="40.9">J1</text>
<text x="40.3" y="40.9">UJ2-MIBH-G-SMT-TR</text>
<text x="93.8" y="40.9">U1</text>
<text x="182.8" y="40.9">330R</text>
<text x="192.7" y="37.9">LED1</text>
<text x="141.9" y="42.5">R1</text>
<text x="149.7" y="43.5">0R</text>
<text x="177.5" y="42.5">R2</text>
<text x="195.5" y="43.5">150060BS75000</text>
<text x="83.6" y="51.1">10µF</text>
<text x="83.6" y="48.6">C1</text>
<text x="134.5" y="51.1">22µF</text>
<text x="134.5" y="48.6">C2</text>
<text x="182.8" y="53.6">330R</text>
<text x="192.7" y="50.6">LED2</text>
<text x="93.8" y="56.2">AZ1117CH-3.3TRG1</text>
<text x="177.5" y="55.2">R4</text>
<text x="195.5" y="56.2">150060BS75000</text>
<text x="96.3" y="81.6">U2</text>
<text x="104" y="81.6">INTERFACE-FT232RL(SSOP28)</text>
<text x="205.5" y="81.6">J2</text>
<text x="48" y="89.3">10nF</text>
<text x="50.5" y="86.7">C3</text>
<text x="65.8" y="84.7">S1</text>
<text x="70.7" y="87.2">com</text>
<text x="65.8" y="95.6">450405020524</text>
<text x="162.5" y="94.9">S2</text>
<text x="167.4" y="97.4">com</text>
<text x="126.6" y="106">R5</text>
<text x="132" y="104.5">330R</text>
<text x="132" y="107.1">330R</text>
<text x="162.5" y="105.8">450405020524</text>
<text x="126.6" y="113.7">R7</text>
<text x="126.6" y="108.6">R6</text>
<text x="205.5" y="109.6">52207-0633</text>
<text x="126.9" y="119.8">10K</text>
<text x="167.6" y="124.9">LED4</text>
<text x="162" y="127.7">150060BS75000</text>
<text x="78.5" y="137.6">100nF</text>
<text x="81.1" y="135">C4</text>
<text x="167.6" y="137.6">LED5</text>
<text x="162" y="140.4">150060BS75000</text>
<text x="210.8" y="180.8">DYBoard Feeder</text>
<text x="251.5" y="180.8">04/2022</text>
<text x="226.1" y="188.5">4065-V1.0.SD</text>
<text x="274.4" y="188.5">V1.0.0.SD</text>
<text x="266.8" y="196.1">Séastien DYCKE</text>
<text x="266.8" y="193.5">1/1</text>
</g>
<g font-size="2.3" fill="#262626">
<text x="75.8" y="44.7">Vusb</text>
<text x="157.9" y="44.7">3.3V</text>
<text x="167.6" y="44.7">3.3V</text>
<text x="86.2" y="58.7">GND</text>
<text x="144.8" y="58.7">GND</text>
<text x="167.4" y="57.4">Vusb</text>
<text x="35.4" y="63.8">Vusb</text>
<text x="45.6" y="66.4">GND</text>
<text x="213.4" y="66.4">GND</text>
<text x="45.3" y="82.9">Vusb</text>
<text x="86.7" y="92.3" transform="rotate(90 86.7 92.3)">VCCIO</text>
<text x="53.2" y="96.9">GND</text>
<text x="152.1" y="98.2">Vusb</text>
<text x="152.4" y="103.3">3.3V</text>
<text x="140.1" y="116">Vusb</text>
<text x="193.1" y="114.7">GND</text>
<text x="177.8" y="122.3">VCCIO</text>
<text x="177.8" y="135">VCCIO</text>
<text x="83.7" y="145.2">GND</text>
<text x="121.9" y="145.2">GND</text>
</g>
</svg>
